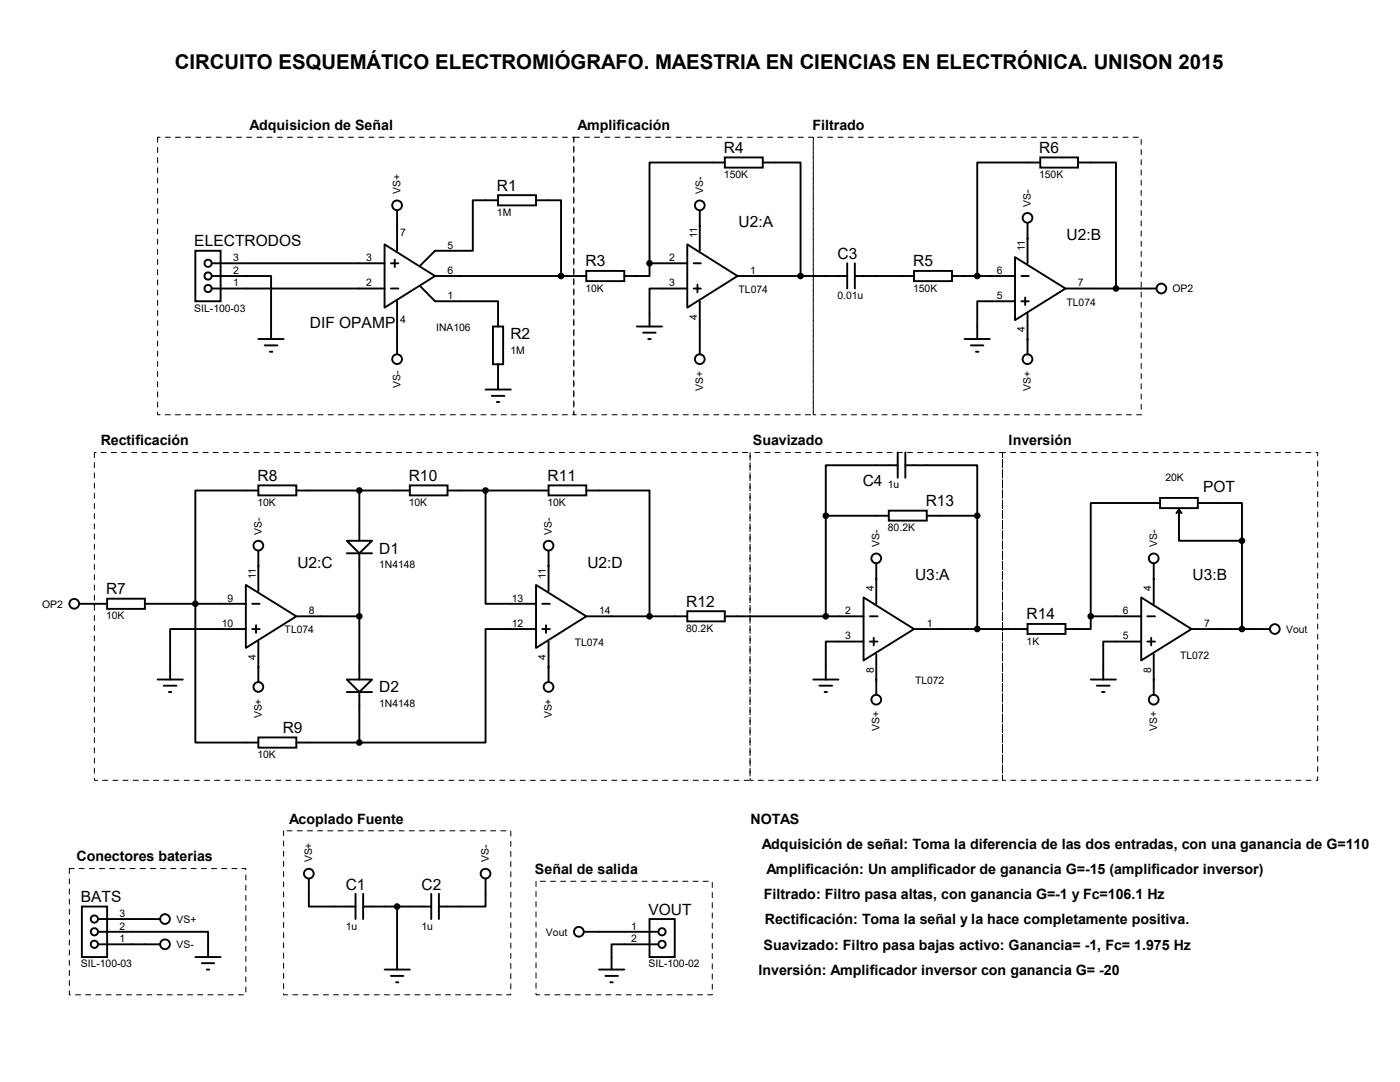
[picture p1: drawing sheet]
<svg xmlns="http://www.w3.org/2000/svg" width="279mm" height="216mm" viewBox="0 0 279 216" stroke-linecap="round" stroke-linejoin="round" font-family="sans-serif">
<g fill="#000">
<circle cx="79.2" cy="45" r=".19"/>
<circle cx="112" cy="55.1" r=".47"/>
<circle cx="129.6" cy="52.5" r=".47"/>
<circle cx="139.7" cy="45" r=".19"/>
<circle cx="159.8" cy="55.1" r=".47"/>
<circle cx="195" cy="55.1" r=".47"/>
<circle cx="205.1" cy="47.5" r=".19"/>
<circle cx="222.7" cy="57.6" r=".47"/>
<circle cx="99.4" cy="75.2" r=".19"/>
<circle cx="205.1" cy="67.6" r=".19"/>
<circle cx="71.7" cy="97.9" r=".47"/>
<circle cx="96.9" cy="97.9" r=".47"/>
<circle cx="51.6" cy="112.9" r=".19"/>
<circle cx="109.5" cy="112.9" r=".19"/>
<circle cx="164.8" cy="102.9" r=".47"/>
<circle cx="174.9" cy="115.4" r=".19"/>
<circle cx="195" cy="102.9" r=".47"/>
<circle cx="230.3" cy="115.4" r=".19"/>
<circle cx="247.9" cy="107.9" r=".47"/>
<circle cx="18.8" cy="120.5" r=".19"/>
<circle cx="39" cy="120.5" r=".47"/>
<circle cx="51.6" cy="133.1" r=".19"/>
<circle cx="71.7" cy="123" r=".47"/>
<circle cx="109.5" cy="133.1" r=".19"/>
<circle cx="129.6" cy="123" r=".47"/>
<circle cx="164.8" cy="123" r=".47"/>
<circle cx="174.9" cy="135.6" r=".19"/>
<circle cx="195" cy="125.5" r=".47"/>
<circle cx="217.7" cy="123" r=".47"/>
<circle cx="230.3" cy="135.6" r=".19"/>
<circle cx="247.9" cy="125.5" r=".47"/>
<circle cx="71.7" cy="148.2" r=".47"/>
<circle cx="79.2" cy="180.9" r=".47"/>
</g>
<g fill="none" stroke="#000" stroke-width=".38">
<path d="M99.4 38.9h7.6v2.1h-7.6zM99.4 40h-5v10h-7.6l-3 3M107 40h5v15.1M144.7 31.4h7.5v2h-7.5zM144.7 32.4h-15.1v20.1M152.2 32.4h7.6v22.7M207.6 31.4h7.5v2h-7.5zM207.6 32.4h-12.6v22.7M215.1 32.4h7.6v25.2M39 50h5v10.1h-5zM42.2 55.1h11.9v12.5M42.2 52.5h34.6"/>
<path d="M42.2 57.6h34.6M76.8 48.8l10 6.3-10 6.3zM78 52.5h1.5M78 57.6h1.5M78.8 51.8v1.5M79.2 42v8M83.8 57.1l3 3h12.6v5.1M86.8 55.1h30.2M117 54.1h7.6v2h-7.6zM129.6 52.5v2.6h-5M129.6 52.5h7.6M137.2 48.8l10 6.3-10 6.3z"/>
<path d="M137.2 57.6h-7.6v7.6M138.4 52.5h1.5M138.4 57.6h1.5M139.2 56.8v1.5M139.7 42v8M147.2 55.1h21.9M169.1 52.5v5.1M170.6 55.1h11.8M170.6 52.5v5.1M182.4 54.1h7.6v2h-7.6zM190 55.1h12.6M202.6 51.3l10 6.3-10 6.3z"/>
<path d="M203.8 55.1h1.5M204.6 59.4v1.5M205.1 44.5v8M212.6 57.6h18.2M51.6 67.6h5M52.8 68.9h2.6M53.8 70.2h.6M79.2 60.1v10.6M96.9 77.7h5M98.1 79h2.6M98.4 65.2h2v7.5h-2zM99.4 72.7v5"/>
<path d="M127.1 65.2h5M128.4 66.4h2.5M129.4 67.6h.5M139.7 60.1v10.6M192.5 67.6h5M193.8 68.9h2.5M194.8 70.2h.5M202.6 60.1h-7.6v7.5M203.8 60.1h1.5M205.1 62.6v8.1M51.6 96.9h7.5v1.9h-7.5zM51.6 97.9h-12.6v50.3h12.6"/>
<path d="M59.1 97.9h22.7M71.7 97.9v10M81.8 96.9h7.5v1.9h-7.5zM89.3 97.9h20.2M96.9 97.9v22.6h10.1M99.1 80.2h.6M109.5 96.9h7.5v1.9h-7.5zM117 97.9h12.6v25.1M179.2 92.8h-14.4v10.1M179.2 90.3v5M180.7 92.8h14.3v10.1M180.7 90.3v5"/>
<path d="M231.5 99.4h7.6v2h-7.6zM21.4 119.5h7.5v2h-7.5zM49.1 116.7l10 6.3-10 6.3zM51.6 109.9v8M69.2 107.9h5.1l-2.6 2.5zM69.2 110.4h5.1M71.7 110.4v25.2M107 116.7l10 6.3-10 6.3zM109.5 109.9v8M164.8 102.9h12.6M164.8 102.9v20.1M172.3 119.2l10.1 6.3-10.1 6.3z"/>
<path d="M174.9 112.4v8.1M177.4 101.9h7.6v2h-7.6zM185 102.9h10M195 102.9v22.6M227.8 119.2l10 6.3-10 6.3zM230.3 112.4v8.1M231.5 100.4h-13.8v22.6M235.3 101.6v6.3h12.6M235.3 101.6l-.5 .8M235.3 101.6l.5 .8M239.1 100.4h8.8v7.5M247.9 107.9v17.6"/>
<path d="M15.8 120.5h5.6M28.9 120.5h20.2M31.5 135.6h5M32.7 136.8h2.5M33.7 138.1h.5M49.1 125.5h-15.1v10.1M50.3 120.5h1.5M50.3 125.5h1.5M51.1 124.8v1.5M51.6 128v8.1M59.1 123h12.6M69.2 135.6h5.1l-2.6 2.5z"/>
<path d="M69.2 138.1h5.1M71.7 138.1v10.1M107 125.5h-10.1v22.7h-25.2M108.2 120.5h1.5M108.2 125.5h1.5M109 124.8v1.5M109.5 128v8.1M117 123h20.2M137.2 122h7.5v2h-7.5zM144.7 123h27.6M162.3 135.6h5M163.5 136.8h2.6"/>
<path d="M164.5 138.1h.6M172.3 128h-7.5v7.6M173.6 123h1.5M173.6 128h1.5M174.4 127.3v1.5M174.9 130.6v8M182.4 125.5h22.7M205.1 124.5h7.5v2h-7.5zM217.7 123v2.5h-5.1M217.7 123h10.1M217.7 135.6h5M218.9 136.8h2.5"/>
<path d="M219.9 138.1h.5M227.8 128h-7.6v7.6M229 123h1.5M229 128h1.5M229.7 127.3v1.5M230.3 130.6v8M237.8 125.5h15.6M51.6 147.2h7.5v2h-7.5zM59.1 148.2h12.6M61.6 175.3v5.6h9.4M71 178.4v5M72.5 178.4v5"/>
<path d="M86.1 178.4v5M87.6 178.4v5M96.9 175.3v5.6h-9.3M16.3 180.9h5.1v10.1h-5.1zM19.6 185.9h21.9v5.1M19.6 183.4h12.4M19.6 188.4h12.4M39 191h5M40.3 192.2h2.5M41.3 193.5h.5M72.5 180.9h13.6M76.8 193.5h5"/>
<path d="M78 194.7h2.5M79 196h.5M79.2 180.9v12.6M116.5 185.9h14.9M119.5 193.5h5.1M120.8 194.7h2.5M121.8 196h.5M129.6 183.4h5.1v7.6h-5.1zM131.4 188.4h-9.4v5.1"/>
<circle cx="41.5" cy="55.1" r=".72"/>
<circle cx="41.5" cy="57.6" r=".72"/>
<circle cx="41.5" cy="52.5" r=".72"/>
<circle cx="79.2" cy="41" r=".97"/>
<circle cx="112" cy="55.1" r=".47"/>
<circle cx="129.6" cy="52.5" r=".47"/>
<circle cx="139.7" cy="41" r=".97"/>
<circle cx="159.8" cy="55.1" r=".47"/>
<circle cx="195" cy="55.1" r=".47"/>
<circle cx="205.1" cy="43.5" r=".97"/>
<circle cx="222.7" cy="57.6" r=".47"/>
<circle cx="231.8" cy="57.6" r=".97"/>
<circle cx="79.2" cy="71.7" r=".97"/>
<circle cx="139.7" cy="71.7" r=".97"/>
<circle cx="205.1" cy="71.7" r=".97"/>
<circle cx="71.7" cy="97.9" r=".47"/>
<circle cx="96.9" cy="97.9" r=".47"/>
<circle cx="51.6" cy="108.9" r=".97"/>
<circle cx="109.5" cy="108.9" r=".97"/>
<circle cx="164.8" cy="102.9" r=".47"/>
<circle cx="174.9" cy="111.4" r=".97"/>
<circle cx="195" cy="102.9" r=".47"/>
<circle cx="230.3" cy="111.4" r=".97"/>
<circle cx="247.9" cy="107.9" r=".47"/>
<circle cx="14.8" cy="120.5" r=".97"/>
<circle cx="39" cy="120.5" r=".47"/>
<circle cx="51.6" cy="137.1" r=".97"/>
<circle cx="71.7" cy="123" r=".47"/>
<circle cx="109.5" cy="137.1" r=".97"/>
<circle cx="129.6" cy="123" r=".47"/>
<circle cx="164.8" cy="123" r=".47"/>
<circle cx="174.9" cy="139.6" r=".97"/>
<circle cx="195" cy="125.5" r=".47"/>
<circle cx="217.7" cy="123" r=".47"/>
<circle cx="230.3" cy="139.6" r=".97"/>
<circle cx="247.9" cy="125.5" r=".47"/>
<circle cx="254.4" cy="125.5" r=".97"/>
<circle cx="71.7" cy="148.2" r=".47"/>
<circle cx="61.6" cy="174.3" r=".97"/>
<circle cx="96.9" cy="174.3" r=".97"/>
<circle cx="18.8" cy="188.4" r=".72"/>
<circle cx="18.8" cy="183.4" r=".72"/>
<circle cx="18.8" cy="185.9" r=".72"/>
<circle cx="32.9" cy="183.4" r=".97"/>
<circle cx="32.9" cy="188.4" r=".97"/>
<circle cx="79.2" cy="180.9" r=".47"/>
<circle cx="115.5" cy="185.9" r=".97"/>
<circle cx="132.1" cy="188.4" r=".72"/>
<circle cx="132.1" cy="185.9" r=".72"/>
</g>
<path d="M31.5 27.4h83v55.4h-83zM114.5 27.4h47.8v55.4h-47.8zM162.3 27.4h65.5v55.4h-65.5zM18.8 90.3h130.9v65.4h-130.9zM149.7 90.3h50.4v65.4h-50.4zM200.1 90.3h62.9v65.4h-62.9zM13.8 173.3h35.3v25.2h-35.3zM56.6 165.8h45.3v32.7h-45.3zM107 175.9h35.2v22.6h-35.2z" fill="none" stroke="#000" stroke-width=".2" stroke-dasharray="1 1 1 1 1 1 1 1"/>
<text font-size="4.1" x="34.9" y="13.8">CIRCUITO ESQUEMÁTICO ELECTROMIÓGRAFO. MAESTRIA EN CIENCIAS EN ELECTRÓNICA. UNISON 2015</text>
<g font-size="3.1">
<text x="144.5" y="30.5">R4</text>
<text x="207.4" y="30.5">R6</text>
<text x="99.2" y="38.1">R1</text>
<text x="147.4" y="45.4">U2:A</text>
<text x="212.9" y="47.9">U2:B</text>
<text x="38.8" y="49.1">ELECTRODOS</text>
<text x="116.8" y="53.2">R3</text>
<text x="167.1" y="51.7">C3</text>
<text x="182.2" y="53.2">R5</text>
<text x="61.8" y="65.5">DIF OPAMP</text>
<text x="101.9" y="67.7">R2</text>
<text x="51.4" y="96">R8</text>
<text x="81.6" y="96">R10</text>
<text x="109.3" y="96">R11</text>
<text x="172.2" y="97">C4</text>
<text x="184.7" y="101">R13</text>
<text x="240.1" y="98.2">POT</text>
<text x="59.4" y="113.3">U2:C</text>
<text x="75.7" y="110.5">D1</text>
<text x="117.2" y="113.3">U2:D</text>
<text x="21.2" y="118.6">R7</text>
<text x="182.6" y="115.8">U3:A</text>
<text x="238" y="115.8">U3:B</text>
<text x="136.9" y="121.1">R12</text>
<text x="204.9" y="123.6">R14</text>
<text x="75.7" y="138.2">D2</text>
<text x="56.4" y="146.3">R9</text>
<text x="69" y="177.5">C1</text>
<text x="84.1" y="177.5">C2</text>
<text x="16.1" y="180">BATS</text>
<text x="129.4" y="182.5">VOUT</text>
</g>
<g font-size="2.8">
<text x="49.8" y="25.9">Adquisicion de Señal</text>
<text x="115.3" y="25.9">Amplificación</text>
<text x="162.1" y="25.9">Filtrado</text>
<text x="20.1" y="88.9">Rectificación</text>
<text x="150.2" y="88.9">Suavizado</text>
<text x="201.3" y="88.9">Inversión</text>
<text x="57.7" y="164.3">Acoplado Fuente</text>
<text x="149.8" y="164.3">NOTAS</text>
<text x="15.3" y="171.9">Conectores baterias</text>
<text x="152" y="169.4">Adquisición de señal: Toma la diferencia de las dos entradas, con una ganancia de G=110</text>
<text x="106.8" y="174.4">Señal de salida</text>
<text x="152.4" y="179.4">Filtrado: Filtro pasa altas, con ganancia G=-1 y Fc=106.1 Hz</text>
<text x="153" y="174.4">Amplificación: Un amplificador de ganancia G=-15 (amplificador inversor)</text>
<text x="152.7" y="184.4">Rectificación: Toma la señal y la hace completamente positiva.</text>
<text x="152.4" y="189.5">Suavizado: Filtro pasa bajas activo: Ganancia= -1, Fc= 1.975 Hz</text>
<text x="151.4" y="194.5">Inversión: Amplificador inversor con ganancia G= -20</text>
</g>
<g font-size="2.1">
<text x="144.5" y="35.5">150K</text>
<text x="207.4" y="35.5">150K</text>
<text x="79.9" y="38.7" transform="rotate(-90 79.9 38.7)">VS+</text>
<text x="140.3" y="38.7" transform="rotate(-90 140.3 38.7)">VS-</text>
<text x="205.7" y="41.2" transform="rotate(-90 205.7 41.2)">VS-</text>
<text x="79.9" y="47.1">7</text>
<text x="99.2" y="43.1">1M</text>
<text x="139.1" y="47.5" transform="rotate(-90 139.1 47.5)">11</text>
<text x="46.6" y="52.1">3</text>
<text x="73.1" y="52.1">3</text>
<text x="89.3" y="49.6">5</text>
<text x="133.5" y="52.1">2</text>
<text x="204.6" y="50" transform="rotate(-90 204.6 50)">11</text>
<text x="46.6" y="57.1">1</text>
<text x="46.6" y="54.7">2</text>
<text x="73.1" y="57.1">2</text>
<text x="89.3" y="54.7">6</text>
<text x="89.3" y="59.7">1</text>
<text x="116.8" y="58.2">10K</text>
<text x="133.5" y="57.1">3</text>
<text x="147.4" y="58.4">TL074</text>
<text x="149.7" y="54.7">1</text>
<text x="167.1" y="59.7">0.01u</text>
<text x="182.2" y="58.2">150K</text>
<text x="198.9" y="59.7">5</text>
<text x="198.9" y="54.7">6</text>
<text x="215.1" y="57.1">7</text>
<text x="234" y="58.3">OP2</text>
<text x="38.8" y="62.2">SIL-100-03</text>
<text x="79.9" y="64.5">4</text>
<text x="87" y="66">INA106</text>
<text x="139.1" y="63.8" transform="rotate(-90 139.1 63.8)">4</text>
<text x="212.9" y="61">TL074</text>
<text x="101.9" y="70.6">1M</text>
<text x="204.6" y="66.3" transform="rotate(-90 204.6 66.3)">4</text>
<text x="79.9" y="77.4" transform="rotate(-90 79.9 77.4)">VS-</text>
<text x="140.3" y="77.9" transform="rotate(-90 140.3 77.9)">VS+</text>
<text x="205.7" y="77.9" transform="rotate(-90 205.7 77.9)">VS+</text>
<text x="51.4" y="101">10K</text>
<text x="81.6" y="101">10K</text>
<text x="109.3" y="101">10K</text>
<text x="177.2" y="97.5">1u</text>
<text x="232.6" y="96.1">20K</text>
<text x="52.2" y="106.7" transform="rotate(-90 52.2 106.7)">VS-</text>
<text x="110.2" y="106.7" transform="rotate(-90 110.2 106.7)">VS-</text>
<text x="177.2" y="106">80.2K</text>
<text x="75.7" y="113.4">1N4148</text>
<text x="175.6" y="109.1" transform="rotate(-90 175.6 109.1)">VS-</text>
<text x="230.9" y="109.1" transform="rotate(-90 230.9 109.1)">VS-</text>
<text x="51.1" y="115.4" transform="rotate(-90 51.1 115.4)">11</text>
<text x="109" y="115.4" transform="rotate(-90 109 115.4)">11</text>
<text x="174.4" y="117.9" transform="rotate(-90 174.4 117.9)">4</text>
<text x="229.7" y="117.9" transform="rotate(-90 229.7 117.9)">4</text>
<text x="8.4" y="121.2">OP2</text>
<text x="21.2" y="123.6">10K</text>
<text x="44.3" y="125.1">10</text>
<text x="45.4" y="120.1">9</text>
<text x="61.6" y="122.6">8</text>
<text x="102.2" y="125.1">12</text>
<text x="102.2" y="120.1">13</text>
<text x="119.5" y="122.6">14</text>
<text x="168.7" y="122.6">2</text>
<text x="185" y="125.1">1</text>
<text x="224.1" y="122.6">6</text>
<text x="240.3" y="125.1">7</text>
<text x="51.1" y="131.7" transform="rotate(-90 51.1 131.7)">4</text>
<text x="56.8" y="126.4">TL074</text>
<text x="109" y="131.7" transform="rotate(-90 109 131.7)">4</text>
<text x="114.7" y="128.9">TL074</text>
<text x="136.9" y="126.1">80.2K</text>
<text x="168.7" y="127.6">3</text>
<text x="204.9" y="128.6">1K</text>
<text x="224.1" y="127.6">5</text>
<text x="235.5" y="131.4">TL072</text>
<text x="256.7" y="126.3">Vout</text>
<text x="174.4" y="134.2" transform="rotate(-90 174.4 134.2)">8</text>
<text x="182.6" y="136.4">TL072</text>
<text x="229.7" y="134.2" transform="rotate(-90 229.7 134.2)">8</text>
<text x="52.2" y="143.3" transform="rotate(-90 52.2 143.3)">VS+</text>
<text x="75.7" y="141.1">1N4148</text>
<text x="110.2" y="143.3" transform="rotate(-90 110.2 143.3)">VS+</text>
<text x="175.6" y="145.8" transform="rotate(-90 175.6 145.8)">VS+</text>
<text x="230.9" y="145.8" transform="rotate(-90 230.9 145.8)">VS+</text>
<text x="51.4" y="151.3">10K</text>
<text x="62.3" y="172.1" transform="rotate(-90 62.3 172.1)">VS+</text>
<text x="97.6" y="172.1" transform="rotate(-90 97.6 172.1)">VS-</text>
<text x="23.9" y="185.5">2</text>
<text x="23.9" y="183">3</text>
<text x="35.2" y="184.1">VS+</text>
<text x="69" y="185.5">1u</text>
<text x="84.1" y="185.5">1u</text>
<text x="125.9" y="185.5">1</text>
<text x="23.9" y="188">1</text>
<text x="35.2" y="189.2">VS-</text>
<text x="109" y="186.7">Vout</text>
<text x="125.9" y="188">2</text>
<text x="16.1" y="193">SIL-100-03</text>
<text x="129.4" y="193">SIL-100-02</text>
</g>
</svg>
